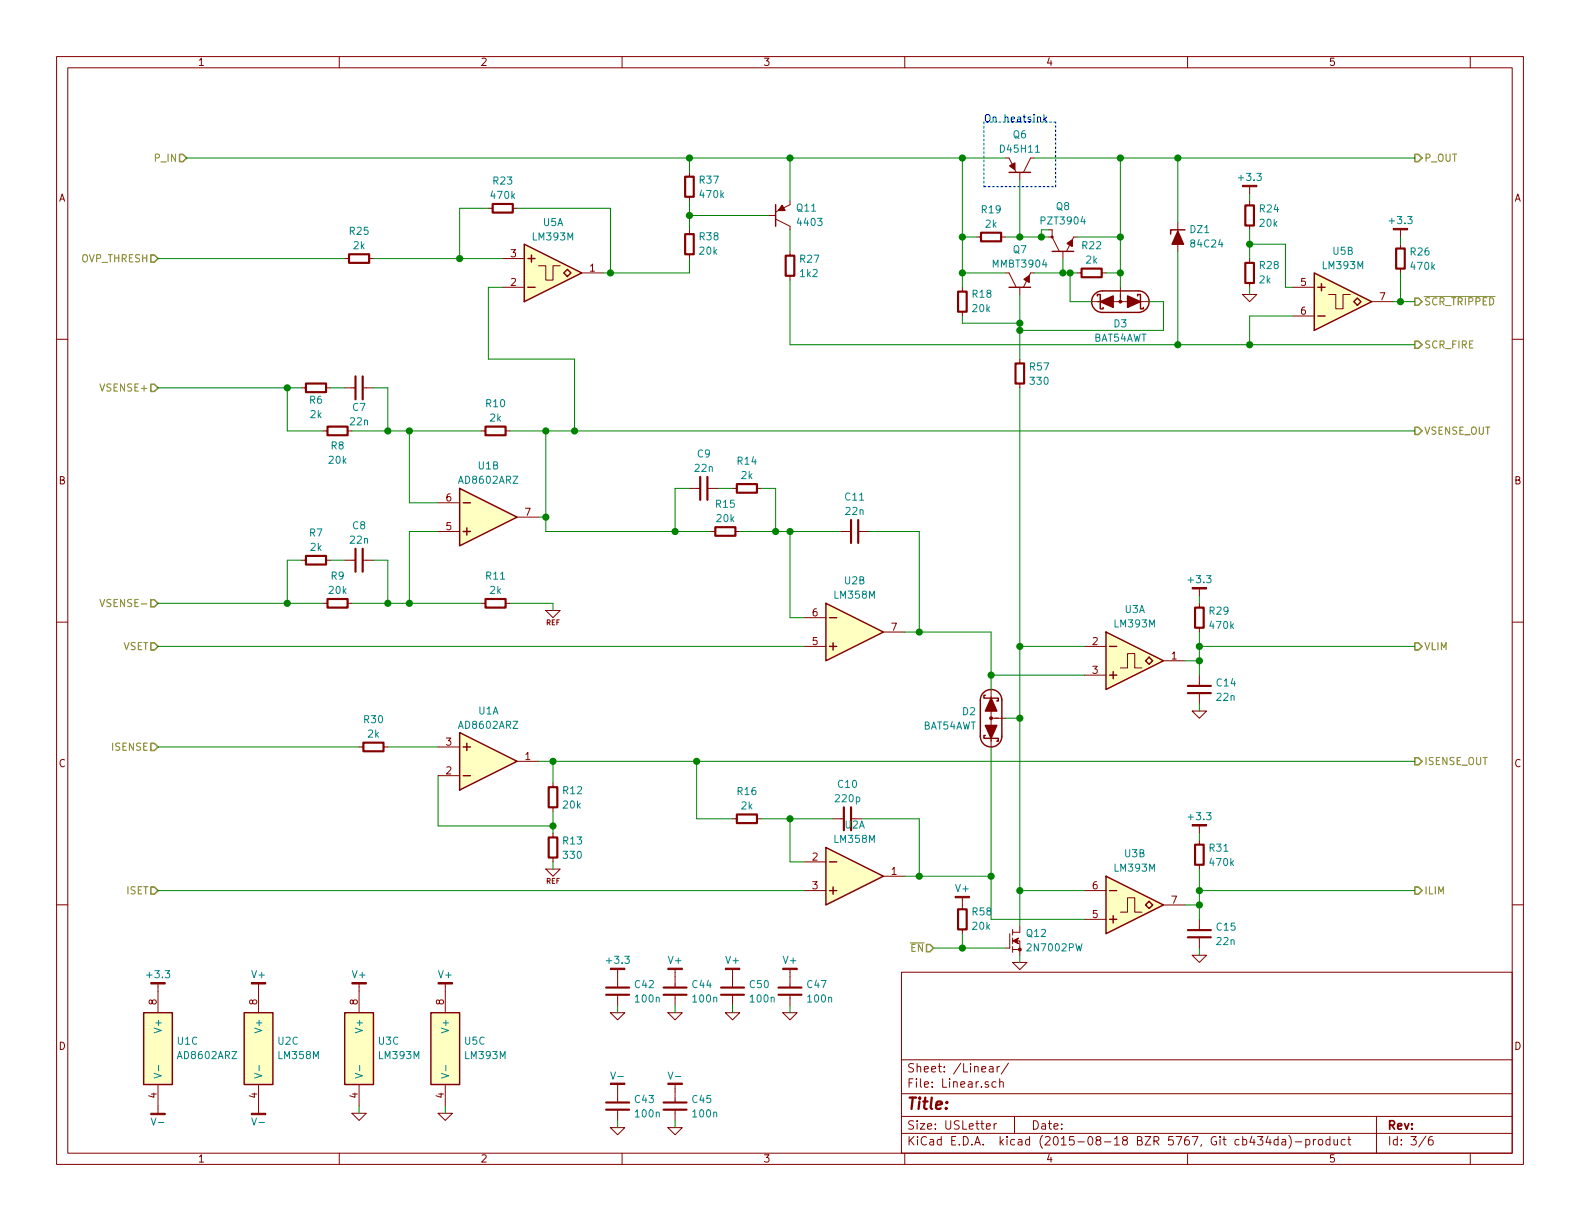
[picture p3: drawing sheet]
<svg xmlns="http://www.w3.org/2000/svg" width="279mm" height="216mm" viewBox="0 0 279 216" stroke-linecap="round" stroke-linejoin="round" font-family="sans-serif">
<g fill="none" stroke="#840000" stroke-width=".18">
<path d="M10 10h259.4v195.9h-259.4zM12 12h255.4v191.9h-255.4zM60 10v2M110 10v2M160 10v2M210 10v2M260 10v2M86.4 36.8h.7M90.7 36.8h.7M121.9 30.5v.7M121.9 34.8v.8M135.9 38.1h1.3"/>
<path d="M137.2 38.7l2.5 1.3v.6M139.7 35.6v.6l-2.5 1.3M177.8 27.9h.6l1.3 2.6M180.3 30.5v1.3M182.9 27.9h-.7l-1.2 2.6M208.3 39.4v1.5M221 33v1.3M221 35.6v.7M221 39.9v.7M10 60h2M61 45.7h.7M65.3 45.7h.7"/>
<path d="M88.9 50.8h3.8M88.9 45.7h3.8M95.2 47h1.3v2.5h1.3v-2.5h1.3M102.9 48.3h3.8M121.9 40.6v.8M121.9 45v.7M139.7 44.5v.7M139.7 48.8v.7M170.2 50.8v.8M170.2 55.1v.8M172.7 41.9h.8M177 41.9h.8"/>
<path d="M177.8 48.3h.6l1.3 2.5M180.3 50.8v1.3M182.9 48.3h-.7l-1.2 2.5M185.4 40.6h.7v1.3M185.4 41.9h.7M186.1 41.9l1.2 2.6M188 44.5v1.2M190.5 41.9h-.6l-1.3 2.6M190.5 48.3h.8M193 53.3h10.2M194.8 48.3h.8M198.1 50.8v2.5"/>
<path d="M208.3 43.2v1.3M219.7 52.1h2.5l-1.2 1.2zM221 45.7v.8M221 50v.8M228.6 50.8h3.8M228.6 55.9h3.8M234.9 52.1h1.3v2.5h1.3v-2.5h1.3M242.6 53.3h3.8M247.6 40.6v1.3M247.6 43.2v.7M247.6 47.5v.8M267.4 60h2"/>
<path d="M53.3 68.6h.8M57.1 76.2h.8M57.7 68.6h.7M61 68.6h1.9M61.5 76.2h.7M64.1 68.6h1.9M85.1 76.2h.8M89.4 76.2h.8M180.3 63.5v.8M180.3 67.8v.8M53.3 99.1h.8M57.7 99.1h.7"/>
<path d="M61 99.1h1.9M64.1 99.1h1.9M77.5 94h3.8M77.5 88.9h3.8M91.4 91.4h3.8M121.9 86.4h1.9M125.1 86.4h1.9M125.7 94h.8M129.5 86.4h.8M130 94h.8M133.9 86.4h.7M148.6 94h1.9"/>
<path d="M151.8 94h1.9M10 110h2M57.1 106.7h.8M61.5 106.7h.7M85.1 106.7h.8M89.4 106.7h.8M96.5 108h2.6l-1.3 1.2zM142.2 114.3h3.8M142.2 109.2h3.8M156.2 111.8h3.8M191.8 114.3h3.8M191.8 119.4h3.8"/>
<path d="M198.1 118.1h1.3v-2.5h1.3v2.5h1.2M205.7 116.8h3.8M212.1 104.1v1.3M212.1 106.7v.7M212.1 111v.8M212.1 119.4v1.9M267.4 110h2M63.5 132.1h.8M67.8 132.1h.8M77.5 137.2h3.8M77.5 132.1h3.8M91.4 134.6h3.8"/>
<path d="M97.8 138.4v.8M175.3 121.9v10.2M175.3 127h2.5M210.8 125.7h2.6l-1.3 1.3zM212.1 122.6v1.9M10 160h2M96.5 153.7h2.6l-1.3 1.2zM97.8 142.7v.8M97.8 147.3v.8M97.8 151.6v.8M129.5 144.8h.8M133.9 144.8h.7"/>
<path d="M142.2 157.5h3.8M142.2 152.4h3.8M147.3 144.8h1.9M156.2 154.9h3.8M170.2 158.8v2M191.8 157.5h3.8M212.1 146.1v1.2M212.1 148.6v.8M212.1 152.9v.8M267.4 160h2M27.9 174v5.1M45.7 174v5.1"/>
<path d="M63.5 174v5.1M78.7 174v5.1M107.9 179.1h2.6l-1.3 1.2zM109.2 171.5v3.1M109.2 175.9v1.9M118.1 179.1h2.5l-1.2 1.2zM119.4 171.5v3.1M119.4 175.9v1.9M128.3 179.1h2.5l-1.3 1.2zM129.5 171.5v3.1M129.5 175.9v1.9M138.4 179.1h2.6l-1.3 1.2z"/>
<path d="M139.7 171.5v3.1M139.7 175.9v1.9M159.4 171.9h108v32h-108zM170.2 164.3v.8M178.6 165.1v2.5h-.8M179.1 170.2h2.5l-1.3 1.3zM179.1 167.9h1.2M179.1 164.3v1.1M179.1 165.9v1M179.1 167.4v1M179.8 166.4h.5v1.5M180.3 163.8v1h-1.2"/>
<path d="M180.3 167.9v1M191.8 162.6h3.8M198.1 161.3h1.3v-2.5h1.3v2.5h1.2M205.7 160h3.8M210.8 168.9h2.6l-1.3 1.3zM212.1 162.6v1.9M212.1 165.7v1.9M27.9 191.8v5.1M45.7 191.8v5.1M62.2 196.9h2.6l-1.3 1.2zM63.5 191.8v3.8M77.5 196.9h2.5l-1.3 1.2z"/>
<path d="M78.7 191.8v3.8M107.9 199.4h2.6l-1.3 1.3zM109.2 191.8v3.1M109.2 196.2v1.9M118.1 199.4h2.5l-1.2 1.3zM119.4 191.8v3.1M119.4 196.2v1.9M159.4 197.4h108M159.4 193.4h108M159.4 187.4h108M174.4 199.2l.7-.2v-.2l-.4-.1-.3 .2 .1 .7h.6M175 188.6h.6v1"/>
<path d="M175.6 188.9l-.5 .1-.2 .2 .2 .4 .5-.1M175.8 198.7v1M176.1 191.3h-.4l-.3 .2 .1 .6 .2 .2 .4-.1M176.2 198.7l-.4 .3M176.3 188.6v1M176.8 188.6l-.5 .2M176.8 191.4l.2-.1h.4v1M176.8 190.8v1.5M178.3 188l-1.2 1.9M179.4 197.4v3M243.4 197.4v6.5M60 203.9v2"/>
<path d="M110 203.9v2M159.4 200.4h108M160 203.9v2M210 203.9v2M222.4 201h.9l-.5 .5 .4 .2v.6l-.2 .2-.6-.2M224.2 200.9l-.3 1.1h.9M224.6 201.5v1M226 201.5h-.4l-.3 .3 .1 .5 .2 .2 .4-.1M226 201v1.5M226.7 201.5h.6l.1 1M227.4 201.8l-.5 .1-.3 .2 .3 .4 .5-.1M227.9 200.8a1.71 1.71 0 0 1 0 2.2"/>
<path d="M229.1 201.9h1.1M230.9 201.5h.4l.3 .3-.1 .6h-.6M230.9 201.5v1.5M232.3 201.5v1M232.7 201.5l-.4 .3M233.2 201.6l.2-.1 .4 .1 .1 .6-.1 .2-.4 .1-.2-.2zM235.2 201.5h-.5l-.2 .3v.5l.2 .2 .5-.1M235.2 201v1.5M235.9 201.5l.1 .9 .3 .1 .2-.2M236.5 201.5v1M237.9 201.5h-.5l-.2 .3v.5l.2 .2 .5-.1M238.3 201.5h.6"/>
<path d="M238.5 201v1.3l.4 .2M252.1 200.9l-1.2 1.9M253.3 201a.59 .59 0 0 0-.7 .6l.1 .7 .2 .2 .5-.2v-.5l-.1-.2-.4-.1-.3 .3M260 203.9v2"/>
</g>
<g fill="none" stroke="#840000" stroke-width=".25">
<path d="M137.2 36.2v3.8M178.4 30.5h3.8M92.7 43.2l10.2 5.1-10.2 5zM93.3 50.8h1.3M93.3 45.7h1.3M94 45.1v1.3M99.7 48.3l.6-.7 .7 .7-.7 .6zM178.4 50.8h3.8M186.1 44.5h3.8M193.5 52.1l.5-.4 .8-.3h6.5a1.9 1.9 0 0 1 1.9 1.9 1.9 1.9 0 0 1-1.9 1.9h-6.4a1.91 1.91 0 0 1-1.7-1 1.91 1.91 0 0 1 .3-2.1zM194.1 52.3v-.2h.5v2.5h.5v-.2M201.2 52.3v-.2h.5v2.5h.5v-.2"/>
<path d="M209.5 40.6h-2.5v.8M232.4 48.3l10.2 5-10.2 5.1zM233 50.8h1.3M233 55.9h1.3M233.7 50.2v1.2M239.4 53.3l.6-.6 .7 .6-.7 .7zM81.3 86.4l10.1 5-10.1 5.1zM81.9 94h1.3M81.9 88.9h1.3M82.5 93.3v1.3M146 106.7l10.2 5.1-10.2 5zM146.7 114.3h1.3"/>
<path d="M146.7 109.2h1.3M147.3 113.7v1.2M195.6 111.8l10.1 5-10.1 5.1zM196.2 119.4h1.3M196.2 114.3h1.3M196.8 118.7v1.3M202.6 116.8l.6-.6 .6 .6-.6 .7zM81.3 129.5l10.1 5.1-10.1 5.1zM81.9 132.1h1.3M81.9 137.2h1.3M82.5 131.4v1.3M173.8 122.6a1.9 1.9 0 0 1 2.1-.6 1.9 1.9 0 0 1 1.3 1.8v6.4a1.9 1.9 0 0 1-1.9 1.9 1.9 1.9 0 0 1-1.9-1.9v-6.5l.1-.5z"/>
<path d="M174.2 130h-.2v.6h2.5v.5h-.2M174.2 122.9h-.2v.5h2.5v.6h-.2M146 149.9l10.2 5-10.2 5.1zM146.7 157.5h1.3M146.7 152.4h1.3M147.3 156.8v1.3M195.6 154.9l10.1 5.1-10.1 5.1zM196.2 157.5h1.3M25.4 179.1h5.1v12.7h-5.1zM43.2 179.1h5.1v12.7h-5.1zM61 179.1h5v12.7h-5zM76.2 179.1h5.1v12.7h-5.1z"/>
<path d="M196.2 162.6h1.3M196.8 161.9v1.3M202.6 160l.6-.6 .6 .6-.6 .7z"/>
</g>
<g fill="#840000" stroke="#840000" stroke-width=".25">
<path d="M178.6 29.3l.9-.5v1.2z"/>
<path d="M188.7 43.1l.9-.7v1.2z"/>
<path d="M181.1 49.4l.9-.6v1.1z"/>
<path d="M138.3 36.3l.5 .9h-1.1z"/>
<path d="M208.3 40.9l1 2.3h-2z"/>
<path d="M174.2 128.3h2.1l-1 2.3z"/>
<path d="M175.3 123.4l1 2.3h-2.1z"/>
<path d="M194.6 53.3l2.2-1v2.1z"/>
<path d="M199.4 52.3l2.3 1-2.3 1.1z"/>
</g>
<path d="M184.6 20.3v1.2M184.7 21.1l.4 .4M185.1 20.7l-.5 .5" fill="none" stroke="#0000c2" stroke-width=".18"/>
<g fill="none" stroke="#840000" stroke-width=".38">
<path d="M87.1 36.1h3.6v1.5h-3.6zM121.2 31.2h1.5v3.6h-1.5zM220.2 36.3h1.5v3.6h-1.5zM61.7 45h3.6v1.5h-3.6zM121.2 41.4h1.5v3.6h-1.5zM138.9 45.2h1.6v3.6h-1.6zM169.4 51.6h1.5v3.5h-1.5zM173.5 41.1h3.5v1.6h-3.5zM191.3 47.5h3.5v1.5h-3.5zM220.2 46.5h1.5v3.5h-1.5zM246.9 43.9h1.5v3.6h-1.5zM54.1 67.8h3.6v1.5h-3.6z"/>
<path d="M57.9 75.4h3.6v1.6h-3.6zM62.9 66.5v4.1M64.1 66.5v4.1M85.9 75.4h3.5v1.6h-3.5zM179.6 64.3h1.5v3.5h-1.5zM54.1 98.3h3.6v1.5h-3.6zM62.9 97v4.1M64.1 97v4.1M123.8 84.3v4.1M125.1 84.3v4.1M126.5 93.2h3.5v1.5h-3.5zM130.3 85.6h3.6v1.5h-3.6z"/>
<path d="M150.5 91.9v4.1M151.8 91.9v4.1M57.9 105.9h3.6v1.5h-3.6zM85.9 105.9h3.5v1.5h-3.5zM211.3 107.4h1.6v3.6h-1.6zM64.3 131.3h3.5v1.5h-3.5zM97 139.2h1.6v3.5h-1.6zM210.1 121.3h4M210.1 122.6h4M97 148.1h1.6v3.5h-1.6zM130.3 144h3.6v1.5h-3.6zM149.2 142.7v4.1"/>
<path d="M150.5 142.7v4.1M211.3 149.4h1.6v3.5h-1.6zM107.2 174.6h4.1M107.2 175.9h4.1M117.3 174.6h4.1M117.3 175.9h4.1M127.5 174.6h4.1M127.5 175.9h4.1M137.7 174.6h4M137.7 175.9h4M169.4 160.8h1.5v3.5h-1.5zM210.1 164.5h4"/>
<path d="M210.1 165.7h4M107.2 194.9h4.1M107.2 196.2h4.1M117.3 194.9h4.1M117.3 196.2h4.1"/>
</g>
<g fill="none" stroke="#848400" stroke-width=".25">
<path d="M31.7 27.3h.7l.6 .6-.6 .7h-.7zM250.2 27.3h.6l.7 .6-.7 .7h-.6zM26.7 45.1h.6l.6 .6-.6 .7h-.6zM250.2 52.7h.6l.7 .6-.7 .7h-.6zM26.7 67.9h.6l.6 .7-.6 .6h-.6zM250.2 75.6h.6l.7 .6-.7 .6h-.6zM250.2 60.3h.6l.7 .7-.7 .6h-.6zM26.7 113.7h.6l.6 .6-.6 .6h-.6zM26.7 106h.6l.6 .7-.6 .6h-.6zM250.2 113.7h.6l.7 .6-.7 .6h-.6zM26.7 131.4h.6l.6 .7-.6 .6h-.6zM250.2 134h.6l.7 .6-.7 .7h-.6z"/>
<path d="M26.7 156.8h.6l.6 .7-.6 .6h-.6zM250.2 156.8h.6l.7 .7-.7 .6h-.6zM163.8 167h.7l.6 .6-.6 .7h-.7z"/>
</g>
<g fill="#ffffc2" stroke="#ffffc2" stroke-width=".18">
<path d="M81.3 86.4l10.1 5-10.1 5.1z"/>
<path d="M81.3 129.5l10.1 5.1-10.1 5.1z"/>
<path d="M195.6 111.8l10.1 5-10.1 5.1z"/>
<path d="M195.6 154.9l10.1 5.1-10.1 5.1z"/>
<path d="M25.4 179.1h5.1v12.7h-5.1z"/>
<path d="M61 179.1h5v12.7h-5z"/>
<path d="M92.7 43.2l10.2 5.1-10.2 5z"/>
<path d="M232.4 48.3l10.2 5-10.2 5.1z"/>
<path d="M76.2 179.1h5.1v12.7h-5.1z"/>
<path d="M146 106.7l10.2 5.1-10.2 5z"/>
<path d="M146 149.9l10.2 5-10.2 5.1z"/>
<path d="M43.2 179.1h5.1v12.7h-5.1z"/>
</g>
<path d="M251.9 52.4h12.5M17.7 106l.4 1.3 .4-1.3" fill="none" stroke="#848400" stroke-width=".18"/>
<g fill="#840000" stroke="#840000" stroke-width=".18">
<path d="M210.8 103.9h2.6v.2h-2.6z"/>
<path d="M210.8 145.8h2.6v.3h-2.6z"/>
<path d="M26.7 173.7h2.5v.3h-2.5z"/>
<path d="M26.7 196.9h2.5v.2h-2.5z"/>
<path d="M44.4 173.7h2.6v.3h-2.6z"/>
<path d="M62.2 173.7h2.6v.3h-2.6z"/>
<path d="M44.4 196.9h2.6v.2h-2.6z"/>
<path d="M77.5 173.7h2.5v.3h-2.5z"/>
<path d="M219.7 32.8h2.5v.2h-2.5z"/>
<path d="M246.4 40.4h2.5v.2h-2.5z"/>
<path d="M107.9 171.2h2.6v.3h-2.6z"/>
<path d="M118.1 171.2h2.5v.3h-2.5z"/>
<path d="M138.4 171.2h2.6v.3h-2.6z"/>
<path d="M107.9 191.5h2.6v.3h-2.6z"/>
<path d="M118.1 191.5h2.5v.3h-2.5z"/>
<path d="M128.3 171.2h2.5v.3h-2.5z"/>
<path d="M179.1 166.4l1-.5-.3 .5 .3 .5z"/>
<path d="M168.9 158.5h2.5v.3h-2.5z"/>
<circle cx="186.1" cy="41.9" r=".18"/>
<circle cx="175.3" cy="127" r=".25"/>
<circle cx="198.1" cy="53.3" r=".25"/>
<circle cx="180.3" cy="167.9" r=".25"/>
</g>
<path d="M27.3 189.8l1.2 .4-1.2 .4M28 188.4v1M45 189.8l1.3 .4-1.3 .4M45.8 188.4v1M62.8 189.8l1.3 .4-1.3 .4M63.6 188.4v1M78.1 189.8l1.2 .4-1.2 .4M78.8 188.4v1" fill="none" stroke="#008484" stroke-width=".18"/>
<g fill="#008400" stroke="#008400" stroke-width=".25">
<circle cx="221" cy="61" r=".51"/>
<circle cx="101.6" cy="76.2" r=".51"/>
<circle cx="208.3" cy="61" r=".51"/>
<circle cx="208.3" cy="27.9" r=".51"/>
<circle cx="139.7" cy="27.9" r=".51"/>
<circle cx="121.9" cy="27.9" r=".51"/>
<circle cx="184.2" cy="41.9" r=".51"/>
<circle cx="198.1" cy="27.9" r=".51"/>
<circle cx="170.2" cy="27.9" r=".51"/>
<circle cx="212.1" cy="157.5" r=".51"/>
<circle cx="212.1" cy="114.3" r=".51"/>
<circle cx="212.1" cy="160" r=".51"/>
<circle cx="212.1" cy="116.8" r=".51"/>
<circle cx="97.8" cy="146.1" r=".51"/>
<circle cx="97.8" cy="134.6" r=".51"/>
<circle cx="123.2" cy="134.6" r=".51"/>
<circle cx="139.7" cy="144.8" r=".51"/>
<circle cx="96.5" cy="76.2" r=".51"/>
<circle cx="119.4" cy="94" r=".51"/>
<circle cx="137.2" cy="94" r=".51"/>
<circle cx="139.7" cy="94" r=".51"/>
<circle cx="96.5" cy="91.4" r=".51"/>
<circle cx="50.8" cy="106.7" r=".51"/>
<circle cx="50.8" cy="68.6" r=".51"/>
<circle cx="68.6" cy="106.7" r=".51"/>
<circle cx="68.6" cy="76.2" r=".51"/>
<circle cx="72.4" cy="106.7" r=".51"/>
<circle cx="72.4" cy="76.2" r=".51"/>
<circle cx="162.6" cy="154.9" r=".51"/>
<circle cx="162.6" cy="111.8" r=".51"/>
<circle cx="180.3" cy="57.2" r=".51"/>
<circle cx="170.2" cy="48.3" r=".51"/>
<circle cx="170.2" cy="41.9" r=".51"/>
<circle cx="180.3" cy="41.9" r=".51"/>
<circle cx="188" cy="48.3" r=".51"/>
<circle cx="198.1" cy="41.9" r=".51"/>
<circle cx="221" cy="43.2" r=".51"/>
<circle cx="247.7" cy="53.3" r=".51"/>
<circle cx="81.3" cy="45.7" r=".51"/>
<circle cx="108" cy="48.3" r=".51"/>
<circle cx="121.9" cy="38.1" r=".51"/>
<circle cx="180.3" cy="114.3" r=".51"/>
<circle cx="180.3" cy="127" r=".51"/>
<circle cx="175.3" cy="119.4" r=".51"/>
<circle cx="175.3" cy="154.9" r=".51"/>
<circle cx="198.1" cy="48.3" r=".51"/>
<circle cx="189.2" cy="48.3" r=".51"/>
<circle cx="180.3" cy="58.4" r=".51"/>
<circle cx="180.3" cy="157.5" r=".51"/>
<circle cx="170.2" cy="167.6" r=".51"/>
</g>
<g fill="none" stroke="#008400" stroke-width=".18">
<path d="M33 27.9h144.8M86.4 36.8h-5.1v8.9M91.4 36.8h16.5v11.5M121.9 27.9v2.6M121.9 35.6v5M121.9 38.1h14M139.7 27.9v7.7M170.2 27.9v22.9M180.3 31.8v10.1M182.9 27.9h67.3M198.1 27.9v22.9M208.3 27.9v11.5"/>
<path d="M221 34.3v1.3M27.9 45.7h33.1M66 45.7h22.9M88.9 50.8h-2.5v12.7h15.2v12.7M121.9 45.7v2.6h-15.2M139.7 49.5v11.5h110.5M139.7 40.6v3.9M170.2 48.3h7.6M170.2 55.9v1.3h10.1M170.2 41.9h2.5M177.8 41.9h7.6M180.3 52.1v11.4"/>
<path d="M182.9 48.3h7.6M185.4 40.6h-1.3v1.3M188 45.7v2.6M189.2 48.3v5h3.8M190.5 41.9h7.6M195.6 48.3h2.5M203.2 53.3h2.5v5.1h-25.4M208.3 44.5v16.5M221 40.6v5.1M221 50.8v1.3M221 43.2h6.3v7.6h1.3M228.6 55.9h-7.6v5.1"/>
<path d="M246.4 53.3h3.8M247.6 41.9v1.3M247.6 48.3v5M27.9 68.6h25.4M50.8 68.6v7.6h6.3M58.4 68.6h2.6M62.2 76.2h22.9M66 68.6h2.6v7.6M72.4 76.2v12.7h5.1M90.2 76.2h160M96.5 76.2v17.8h29.2M180.3 68.6v95.2"/>
<path d="M53.3 99.1h-2.5v7.6M58.4 99.1h2.6M66 99.1h2.6v7.6M77.5 94h-5.1v12.7M95.2 91.4h1.3M121.9 86.4h-2.5v7.6M127 86.4h2.5M130.8 94h17.8M134.6 86.4h2.6v7.6M139.7 94v15.2h2.5M153.7 94h8.9v17.8M27.9 114.3h114.3"/>
<path d="M27.9 106.7h29.2M62.2 106.7h22.9M90.2 106.7h7.6v1.3M160 111.8h15.3v10.1M175.3 119.4h16.5M180.3 114.3h11.5M209.5 116.8h2.6M212.1 114.3h38.1M212.1 105.4v1.3M212.1 111.8v7.6M27.9 132.1h35.6M68.6 132.1h8.9"/>
<path d="M77.5 137.2v8.9h20.3M95.2 134.6h155M97.8 134.6v3.8M123.2 134.6v10.2h6.3M175.3 132.1v30.5h16.5M177.8 127h2.5M212.1 124.5v1.2M27.9 157.5h114.3M97.8 143.5v3.8M97.8 152.4v1.3M134.6 144.8h12.7M139.7 144.8v7.6h2.5"/>
<path d="M152.4 144.8h10.2v10.1M160 154.9h15.3M180.3 157.5h11.5M212.1 157.5h38.1M212.1 147.3v1.3M212.1 153.7v8.9M109.2 177.8v1.3M119.4 177.8v1.3M129.5 177.8v1.3M139.7 177.8v1.3M165.1 167.6h12.7M170.2 165.1v2.5"/>
<path d="M180.3 168.9v1.3M209.5 160h2.6M212.1 167.6v1.3M63.5 195.6v1.3M78.7 195.6v1.3M109.2 198.1v1.3M119.4 198.1v1.3"/>
</g>
<path d="M174 33h12.7M174 21.6v11.4M186.7 21.6h-12.7M186.7 33v-11.4" fill="none" stroke="#0000c2" stroke-width=".18" stroke-dasharray=".3 .4"/>
<text font-size="2.8" fill="#840000" x="160.4" y="196.2">Title:</text>
<g font-size="2.1" fill="#840000">
<text x="160.4" y="189.6">Sheet: /Linear/</text>
<text x="160.4" y="192.3">File: Linear.sch</text>
<text x="160.4" y="202.5">KiCad E.D.A. kicad (2015-08-18 BZR 5767, Git cb434da)-product</text>
<text x="160.4" y="199.7">Size: USLetter</text>
<text x="182.4" y="199.7">Date:</text>
<text x="245.4" y="199.7">Rev:</text>
<text x="245.4" y="202.5">Id: 3/6</text>
</g>
<g font-size="1.8" fill="#840000">
<text x="35" y="11.6">1</text>
<text x="85" y="11.6">2</text>
<text x="135" y="11.6">3</text>
<text x="185" y="11.6">4</text>
<text x="235" y="11.6">5</text>
<text x="10.4" y="35.6">A</text>
<text x="267.8" y="35.6">A</text>
<text x="90.3" y="45.5">3</text>
<text x="90.3" y="50.5">2</text>
<text x="104.3" y="48">1</text>
<text x="230" y="50.5">5</text>
<text x="244" y="53.1">7</text>
<text x="230" y="55.6">6</text>
<text x="10.4" y="85.6">B</text>
<text x="78.9" y="88.6">6</text>
<text x="267.8" y="85.6">B</text>
<text x="78.9" y="93.7">5</text>
<text x="92.9" y="91.2">7</text>
<text x="143.7" y="109">6</text>
<text x="157.6" y="111.5">7</text>
<text x="143.7" y="114">5</text>
<text x="193.2" y="114">2</text>
<text x="193.2" y="119.1">3</text>
<text x="207.2" y="116.6">1</text>
<text x="78.9" y="131.8">3</text>
<text x="10.4" y="135.6">C</text>
<text x="78.9" y="136.9">2</text>
<text x="92.9" y="134.4">1</text>
<text x="267.8" y="135.6">C</text>
<text x="143.7" y="152.1">2</text>
<text x="157.6" y="154.7">1</text>
<text x="143.7" y="157.2">3</text>
<text x="193.2" y="157.2">6</text>
<text x="207.2" y="159.8">7</text>
<text x="193.2" y="162.3">5</text>
<text x="27.7" y="177.6" transform="rotate(-90 27.7 177.6)">8</text>
<text x="45.5" y="177.6" transform="rotate(-90 45.5 177.6)">8</text>
<text x="63.2" y="177.6" transform="rotate(-90 63.2 177.6)">8</text>
<text x="78.5" y="177.6" transform="rotate(-90 78.5 177.6)">8</text>
<text x="10.4" y="185.6">D</text>
<text x="267.8" y="185.6">D</text>
<text x="27.7" y="194.2" transform="rotate(-90 27.7 194.2)">4</text>
<text x="45.5" y="194.2" transform="rotate(-90 45.5 194.2)">4</text>
<text x="63.2" y="194.2" transform="rotate(-90 63.2 194.2)">4</text>
<text x="78.5" y="194.2" transform="rotate(-90 78.5 194.2)">4</text>
<text x="35" y="205.5">1</text>
<text x="85" y="205.5">2</text>
<text x="135" y="205.5">3</text>
<text x="185" y="205.5">4</text>
<text x="235" y="205.5">5</text>
</g>
<text font-size="1.8" fill="#0000c2" x="174" y="21.6">On heatsink</text>
<g font-size="1.8" fill="#848400">
<text x="27.4" y="28.6">P_IN</text>
<text x="251.9" y="28.6">P_OUT</text>
<text x="14.3" y="46.4">OVP_THRESH</text>
<text x="251.9" y="54">SCR_TRIPPED</text>
<text x="251.9" y="61.6">SCR_FIRE</text>
<text x="18.1" y="69.2">VSENSE+</text>
<text x="251.9" y="76.8">VSENSE_OUT</text>
<text x="18.5" y="107.3">VSENSE-</text>
<text x="21.6" y="114.9">VSET</text>
<text x="251.9" y="114.9">VLIM</text>
<text x="19.8" y="132.7">ISENSE</text>
<text x="251.9" y="135.3">ISENSE_OUT</text>
<text x="22.3" y="158.1">ISET</text>
<text x="251.9" y="158.1">ILIM</text>
<text x="161" y="168.3">EN</text>
</g>
<g font-size="1.8" fill="#008484">
<text x="177.1" y="27">D45H11</text>
<text x="179.2" y="24.4">Q6</text>
<text x="86.9" y="35.2">470k</text>
<text x="87.3" y="32.6">R23</text>
<text x="123.7" y="32.5">R37</text>
<text x="123.9" y="35">470k</text>
<text x="219.3" y="32">+3.3</text>
<text x="61.9" y="41.5">R25</text>
<text x="96" y="40">U5A</text>
<text x="140.9" y="37.4">Q11</text>
<text x="141.2" y="39.9">4403</text>
<text x="173.6" y="37.7">R19</text>
<text x="174.3" y="40.2">2k</text>
<text x="184.3" y="39.7">PZT3904</text>
<text x="186.8" y="37.1">Q8</text>
<text x="210.5" y="41.2">DZ1</text>
<text x="222.8" y="37.5">R24</text>
<text x="222.8" y="40.1">20k</text>
<text x="245.9" y="39.6">+3.3</text>
<text x="62.5" y="44">2k</text>
<text x="94.3" y="42.5">LM393M</text>
<text x="123.7" y="42.5">R38</text>
<text x="123.8" y="45">20k</text>
<text x="141.5" y="46.4">R27</text>
<text x="175.7" y="47.3">MMBT3904</text>
<text x="179.2" y="44.8">Q7</text>
<text x="191.4" y="44">R22</text>
<text x="192.1" y="46.6">2k</text>
<text x="210.8" y="43.7">84C24</text>
<text x="222.8" y="47.5">R28</text>
<text x="234" y="47.6">LM393M</text>
<text x="235.7" y="45">U5B</text>
<text x="249.5" y="45.2">R26</text>
<text x="249.6" y="47.7">470k</text>
<text x="141.6" y="49">1k2</text>
<text x="172" y="52.6">R18</text>
<text x="222.7" y="50.1">2k</text>
<text x="172" y="55.2">20k</text>
<text x="197" y="57.9">D3</text>
<text x="182.2" y="65.5">R57</text>
<text x="193.3" y="60.4">BAT54AWT</text>
<text x="54.8" y="71.4">R6</text>
<text x="86" y="72">R10</text>
<text x="182.3" y="68">330</text>
<text x="54.9" y="73.9">2k</text>
<text x="62" y="75.2">22n</text>
<text x="62.4" y="72.6">C7</text>
<text x="86.7" y="74.5">2k</text>
<text x="58.2" y="82">20k</text>
<text x="58.6" y="79.5">R8</text>
<text x="84.6" y="83">U1B</text>
<text x="122.9" y="83.4">22n</text>
<text x="123.3" y="80.9">C9</text>
<text x="130.5" y="82.1">R14</text>
<text x="81.3" y="85.5">AD8602ARZ</text>
<text x="126.6" y="89.8">R15</text>
<text x="131.1" y="84.7">2k</text>
<text x="149.5" y="88.5">C11</text>
<text x="54.8" y="94.8">R7</text>
<text x="62.4" y="93.6">C8</text>
<text x="126.8" y="92.3">20k</text>
<text x="149.6" y="91">22n</text>
<text x="54.9" y="97.4">2k</text>
<text x="62" y="96.1">22n</text>
<text x="58.2" y="105">20k</text>
<text x="58.6" y="102.5">R9</text>
<text x="86" y="102.5">R11</text>
<text x="86.7" y="105">2k</text>
<text x="147.7" y="105.8">LM358M</text>
<text x="149.4" y="103.3">U2B</text>
<text x="210.4" y="103.1">+3.3</text>
<text x="197.2" y="110.9">LM393M</text>
<text x="198.9" y="108.4">U3A</text>
<text x="213.9" y="108.7">R29</text>
<text x="214.1" y="111.2">470k</text>
<text x="215.2" y="121.4">C14</text>
<text x="215.2" y="123.9">22n</text>
<text x="64.4" y="127.9">R30</text>
<text x="65.1" y="130.4">2k</text>
<text x="81.3" y="128.9">AD8602ARZ</text>
<text x="84.6" y="126.3">U1A</text>
<text x="163.1" y="129">BAT54AWT</text>
<text x="170.2" y="126.4">D2</text>
<text x="99.6" y="140.4">R12</text>
<text x="99.6" y="143">20k</text>
<text x="130.5" y="140.6">R16</text>
<text x="131.1" y="143.1">2k</text>
<text x="147.9" y="141.8">220p</text>
<text x="148.2" y="139.3">C10</text>
<text x="99.6" y="149.3">R13</text>
<text x="147.7" y="149">LM358M</text>
<text x="149.4" y="146.5">U2A</text>
<text x="210.4" y="145">+3.3</text>
<text x="99.7" y="151.8">330</text>
<text x="197.2" y="154.1">LM393M</text>
<text x="198.9" y="151.6">U3B</text>
<text x="213.9" y="150.6">R31</text>
<text x="214.1" y="153.1">470k</text>
<text x="169.1" y="157.7">V+</text>
<text x="172" y="161.8">R58</text>
<text x="172" y="164.4">20k</text>
<text x="181.6" y="165.7">Q12</text>
<text x="215.2" y="164.5">C15</text>
<text x="215.2" y="167.1">22n</text>
<text x="26.2" y="172.9">+3.3</text>
<text x="44.6" y="172.9">V+</text>
<text x="62.4" y="172.9">V+</text>
<text x="77.6" y="172.9">V+</text>
<text x="107.5" y="170.4">+3.3</text>
<text x="118.3" y="170.4">V+</text>
<text x="128.4" y="170.4">V+</text>
<text x="138.6" y="170.4">V+</text>
<text x="181.9" y="168.2">2N7002PW</text>
<text x="112.3" y="174.7">C42</text>
<text x="112.5" y="177.2">100n</text>
<text x="122.5" y="174.7">C44</text>
<text x="122.6" y="177.2">100n</text>
<text x="132.6" y="174.7">C50</text>
<text x="132.8" y="177.2">100n</text>
<text x="142.8" y="174.7">C47</text>
<text x="143" y="177.2">100n</text>
<text x="28.6" y="182.3" transform="rotate(-90 28.6 182.3)">V+</text>
<text x="31.4" y="184.7">U1C</text>
<text x="46.4" y="182.3" transform="rotate(-90 46.4 182.3)">V+</text>
<text x="49.2" y="184.7">U2C</text>
<text x="64.1" y="182.3" transform="rotate(-90 64.1 182.3)">V+</text>
<text x="67" y="184.7">U3C</text>
<text x="79.4" y="182.3" transform="rotate(-90 79.4 182.3)">V+</text>
<text x="82.2" y="184.7">U5C</text>
<text x="31.6" y="187.2">AD8602ARZ</text>
<text x="49.3" y="187.2">LM358M</text>
<text x="67.1" y="187.2">LM393M</text>
<text x="82.3" y="187.2">LM393M</text>
<text x="108.3" y="190.9">V-</text>
<text x="118.5" y="190.9">V-</text>
<text x="112.3" y="195">C43</text>
<text x="112.5" y="197.6">100n</text>
<text x="122.5" y="195">C45</text>
<text x="122.6" y="197.6">100n</text>
<text x="27.1" y="199">V-</text>
<text x="44.8" y="199">V-</text>
</g>
<g font-size="1.2" fill="#840000">
<text x="96.6" y="110.5">REF</text>
<text x="96.6" y="156.3">REF</text>
</g>
</svg>
